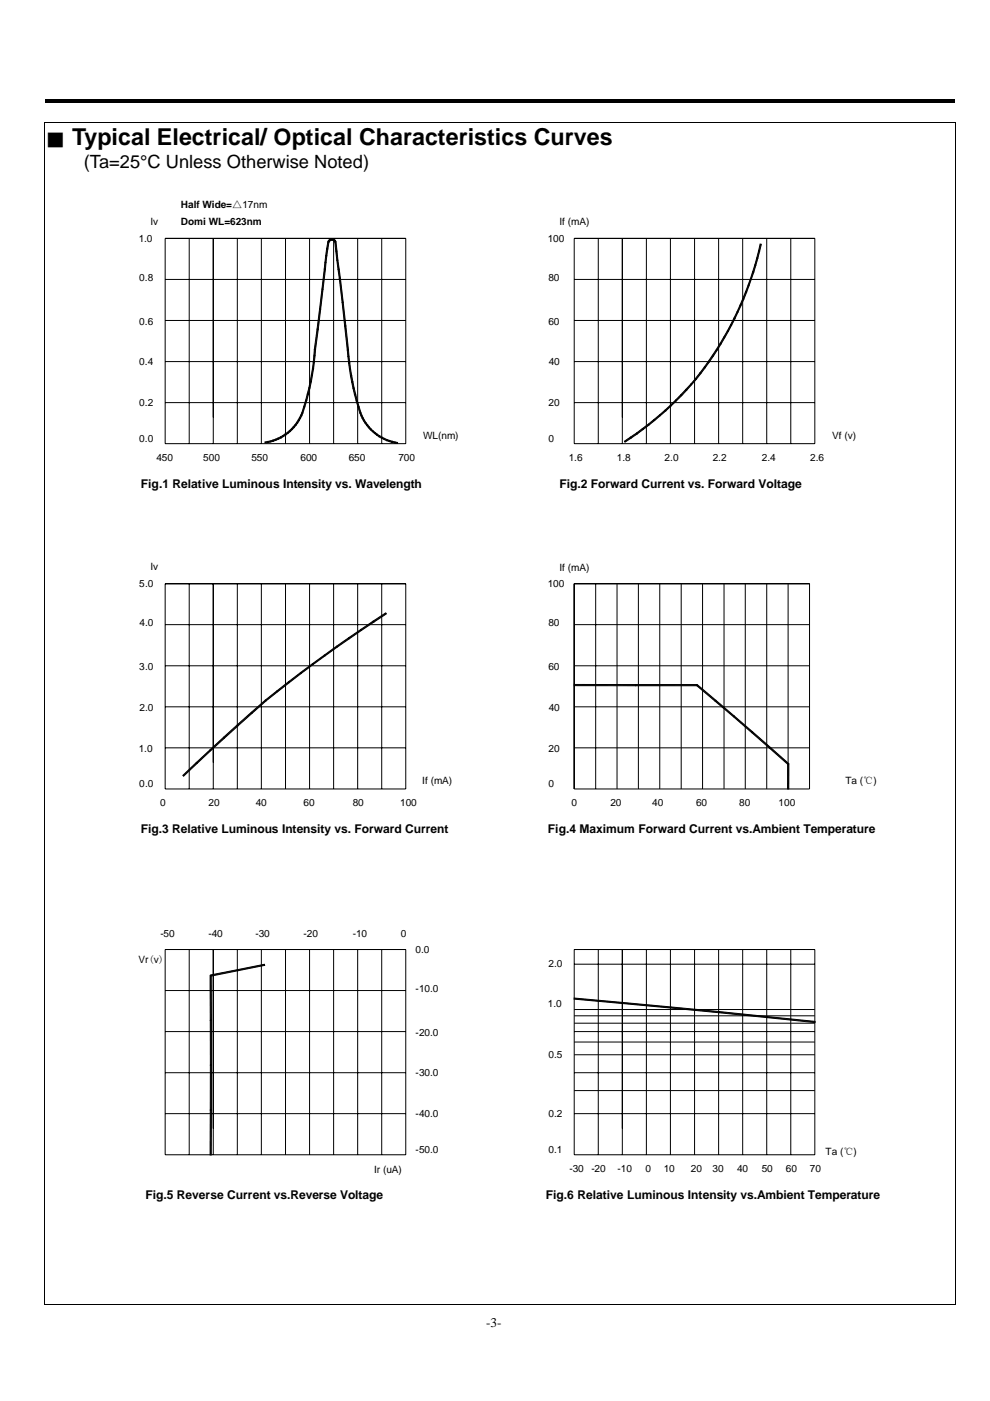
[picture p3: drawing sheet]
<svg xmlns="http://www.w3.org/2000/svg" width="210mm" height="297mm" viewBox="0 0 210 297" stroke-linecap="round" stroke-linejoin="round" font-family="sans-serif">
<path d="M9.4 25.9h.2v.2h-.2zM9.5 21h192.9v.8h-192.9zM202.5 25.9h.1v.2h-.1zM202.5 276.5h.1v.2h-.1z" fill="#000"/>
<g fill="#000">
<path d="M68.9 55.6h.3l-.4 1.5zM69.1 54.2h.2l-.4 1.4zM69.2 55.6l-.2 1.5h-.2zM69.3 52.7l.2 .1-.4 1.4zM69.3 54.2l-.1 1.4h-.3zM69.5 51.3l.3 .1-.5 1.3zM69.5 52.8l-.2 1.4h-.2zM69.6 51.1l.2 .2h-.3zM69.7 51l.2 .2-.3-.1zM69.8 51.4l-.3 1.4-.2-.1zM69.5 51.3h.3zM69.7 51l.1-.1 .2 .2z"/>
<path d="M69.6 51.1l.3 .1-.1 .1zM69.8 50.9l.2-.1 .1 .2zM69.7 51l.3 .1zM69.8 50.9l.3 .1-.1 .1zM70 50.8l.1-.1 .1 .2zM70 50.8l.2 .1zM70.1 50.7h.2v.2zM70.1 50.7l.2 .2h-.1zM70.3 50.7l.1 .2zM70.3 50.7h.2l-.1 .2zM70.5 50.7l.1 .2h-.2zM70.5 50.7h.2l-.1 .2z"/>
<path d="M70.7 50.7v.3l-.1-.1zM70.8 50.8v.3zM70.7 50.7l.1 .1-.1 .2zM71 50.9l-.1 .2zM70.9 51.1l.2-.1-.1 .2zM70.8 50.8l.2 .1-.2 .2zM71 51.3h.3l-.1 2zM71 51.2l.2-.1-.2 .3zM71 50.9l.1 .1-.2 .1zM71.1 51l.1 .1-.2 .1zM71.2 53.3l.3-.1-.1 2zM71.3 51.3l.2 1.9-.3 .1z"/>
<path d="M71.2 51.1l.1 .2-.3 .1zM71.4 55.2h.3v1.9zM71.5 53.2l.2 2h-.3zM71.7 55.2l.2 1.9h-.2zM71.7 57.1h.2l.1 1.9zM71.9 57.1l.3 1.9h-.2zM159.6 57.6l.3 .1-.7 1.4zM159.9 57.7l-.5 1.4h-.2zM160.1 56.2h.2l-.7 1.4zM160.3 56.2l-.4 1.5-.3-.1zM160.5 54.7l.2 .1-.6 1.4zM160.7 54.8l-.4 1.4h-.2z"/>
<path d="M160.9 53.2l.2 .1-.6 1.4zM161.1 53.3l-.4 1.5-.2-.1zM161.2 51.7l.3 .1-.6 1.4zM161.5 51.8l-.4 1.5-.2-.1zM66.3 78.1l.2 .1-.5 1.3zM66.5 78.2l-.2 1.4-.3-.1zM66.4 76.8h.3l-.4 1.3zM66.6 75.4h.2l-.4 1.4zM66.7 76.8l-.2 1.4-.2-.1zM66.7 74.1h.2l-.3 1.3zM67.2 69.8h.3l-.8 4.3zM66.8 75.4l-.1 1.4h-.3z"/>
<path d="M66.9 74.1l-.1 1.3h-.2zM67.5 69.8l-.6 4.3h-.2zM67.8 65.6h.2l-.8 4.2zM68 65.6l-.5 4.2h-.3zM68.3 61.3h.2l-.7 4.3zM68.5 61.3l-.5 4.3h-.2zM68.8 57.1h.2l-.7 4.2zM69 57.1l-.5 4.2h-.2zM72 59h.2l.4 5.1zM72.2 59l.6 5.1h-.2zM72.6 64.1h.2l.3 5.1zM72.8 64.1l.6 5-.3 .1z"/>
<path d="M73.1 69.2l.3-.1 .3 5.1zM73.7 74.2h.2l-.1 1.4zM73.8 75.6h.2l-.1 1.3zM73.4 69.1l.5 5.1h-.2zM73.9 74.2l.1 1.4h-.2zM73.9 76.9h.3l-.1 1.4zM74 75.6l.2 1.3h-.3zM74.1 78.3h.3l-.1 1.4zM74.2 76.9l.2 1.4h-.3zM74.3 79.7l.3-.1v1.4zM74.4 78.3l.2 1.3-.3 .1zM74.6 79.6l.2 1.3-.2 .1z"/>
<path d="M149.4 77.8l.2 .2-1.1 1zM148.5 79l1.1-1-.9 1.2zM150.2 76.6l.3 .2-1.1 1zM150.5 76.8l-.9 1.2-.2-.2zM151.1 75.3l.2 .2-1.1 1.1zM151.3 75.5l-.8 1.3-.3-.2zM151.9 74.1l.2 .1-1 1.1zM152.1 74.2l-.8 1.3-.2-.2zM152.7 72.8l.3 .1-1.1 1.2zM153 72.9l-.9 1.3-.2-.1zM153.5 71.5l.2 .1-1 1.2zM153.7 71.6l-.7 1.3-.3-.1z"/>
<path d="M154.3 70.2l.2 .1-1 1.2zM154.5 70.3l-.8 1.3-.2-.1zM155 68.8l.2 .1-.9 1.3zM155.2 68.9l-.7 1.4-.2-.1zM155.7 67.5l.2 .1-.9 1.2zM155.9 67.6l-.7 1.3-.2-.1zM156.3 66.1l.2 .1-.8 1.3zM156.5 66.2l-.6 1.4-.2-.1zM157 64.7l.2 .1-.9 1.3zM157.2 64.8l-.7 1.4-.2-.1zM157.5 63.3l.3 .1-.8 1.3zM157.8 63.4l-.6 1.4-.2-.1z"/>
<path d="M158.1 61.9l.2 .1-.8 1.3zM158.3 62l-.5 1.4-.3-.1zM158.7 60.5l.2 .1-.8 1.3zM158.9 60.6l-.6 1.4-.2-.1zM159.2 59.1h.2l-.7 1.4zM159.4 59.1l-.5 1.5-.2-.1zM56.2 93.7l.6-.1v.3zM56.2 93.7l.6 .2h-.6zM56.8 93.6l.5-.1 .1 .2zM56.8 93.6l.6 .1-.6 .2zM57.3 93.5l.6-.2 .1 .3zM57.3 93.5l.7 .1-.6 .1z"/>
<path d="M57.9 93.3l.5-.2 .1 .2zM57.9 93.3h.6l-.5 .3zM58.4 93.1l.6-.2 .1 .2zM58.4 93.1h.7l-.6 .2zM59 92.9l.5-.3 .1 .3zM59 92.9h.6l-.5 .2zM59.5 92.6l.5-.3 .1 .2zM59.5 92.6l.6-.1-.5 .4zM60 92.3l.5-.3 .1 .2zM60 92.3l.6-.1-.5 .3zM60.5 92l.5-.3 .1 .2zM60.5 92l.6-.1-.5 .3z"/>
<path d="M61 91.7l.4-.4 .2 .2zM61 91.7l.6-.2-.5 .4zM61.4 91.3l.4-.4 .2 .2zM61.4 91.3l.6-.2-.4 .4zM62.2 90.4l.2 .2-.6 .3zM61.8 90.9l.6-.3-.4 .5zM62.6 90l.2 .2-.6 .2zM62.2 90.4l.6-.2-.4 .4zM62.9 89.5l.2 .2-.5 .3zM62.6 90l.5-.3-.3 .5zM63.2 89l.3 .2-.6 .3zM62.9 89.5l.6-.3-.4 .5z"/>
<path d="M63.5 88.5l.3 .1-.6 .4zM63.2 89l.6-.4-.3 .6zM63.8 88l.2 .1-.5 .4zM63.5 88.5l.5-.4-.2 .5zM64 87.5l.2 .1-.4 .4zM63.8 88l.4-.4-.2 .5zM64.4 86.2h.3l-.7 1.3zM64.7 86.2l-.5 1.4-.2-.1zM64.8 84.9h.3l-.7 1.3zM65.1 84.9l-.4 1.3h-.3zM65.2 83.5l.2 .1-.6 1.3zM65.4 83.6l-.3 1.3h-.3z"/>
<path d="M65.5 82.2l.2 .1-.5 1.2zM65.7 82.3l-.3 1.3-.2-.1zM65.8 80.9h.2l-.5 1.3zM66 80.9l-.3 1.4-.2-.1zM66 79.5l.3 .1-.5 1.3zM66.3 79.6l-.3 1.3h-.2zM74.6 81l.2-.1 .1 1.4zM74.8 80.9l.3 1.4h-.2zM74.9 82.3h.2l.1 1.4zM75.1 82.3l.3 1.3-.2 .1zM75.2 83.7l.2-.1 .1 1.4zM75.4 83.6l.4 1.3-.3 .1z"/>
<path d="M75.5 85l.3-.1 .1 1.4zM75.8 84.9l.4 1.3-.3 .1zM75.9 86.3l.3-.1 .1 1.4zM76.2 86.2l.4 1.3-.3 .1zM76.3 87.6l.3-.1v.7zM76.6 87.5l.2 .6-.2 .1zM76.6 88.2l.2-.1v.6zM76.8 88.1l.2 .5-.2 .1zM76.8 88.7l.2-.1 .1 .6zM77 88.6l.3 .5-.2 .1zM77.1 89.2l.2-.1 .1 .6zM77.3 89.1l.3 .5-.2 .1z"/>
<path d="M77.4 89.7l.2-.1 .2 .6zM77.6 89.6l.4 .5-.2 .1zM77.8 90.2l.2-.1 .1 .6zM78 90.1l.3 .4-.2 .2zM78.1 90.7l.2-.2 .2 .6zM78.3 90.5l.4 .5-.2 .1zM78.5 91.1l.2-.1 .3 .5zM78.7 91l.4 .4-.1 .1zM79.1 91.4l.3 .5-.4-.4zM79.1 91.4l.5 .3-.2 .2zM79.6 91.7l.3 .6-.5-.4zM79.6 91.7l.5 .4-.2 .2z"/>
<path d="M80.1 92.1l.3 .5-.5-.3zM80.1 92.1l.4 .3-.1 .2zM80.5 92.4l.4 .5-.5-.3zM80.5 92.4l.5 .3-.1 .2zM81 92.7l.5 .5-.6-.3zM81 92.7l.6 .3-.1 .2zM81.6 93l.4 .4-.5-.2zM81.6 93l.5 .2-.1 .2zM82.1 93.2l.5 .4-.6-.2zM82.1 93.2l.5 .2v.2zM82.6 93.4l.5 .4-.5-.2zM82.6 93.4l.6 .2-.1 .2z"/>
<path d="M83.2 93.6l.5 .3-.6-.1zM83.2 93.6l.6 .1-.1 .2zM83.8 93.7l.5 .3-.6-.1zM83.8 93.7l.5 .1v.2zM132.5 93.5l1.2-.8 .2 .2zM132.5 93.5l1.4-.6-1.3 .8zM133.7 92.7l1.3-.9 .1 .2zM133.7 92.7l1.4-.7-1.2 .9zM135 91.8l1.2-.9 .2 .2zM135 91.8l1.4-.7-1.3 .9zM136.2 90.9l1.3-1 .1 .2zM136.2 90.9l1.4-.8-1.2 1z"/>
<path d="M137.5 89.9l1.2-.9 .2 .2zM137.5 89.9l1.4-.7-1.3 .9zM138.7 89l1.2-1 .1 .1zM138.7 89l1.3-.9-1.1 1.1zM139.9 88l1.2-1 .1 .1zM139.9 88l1.3-.9-1.2 1zM141.1 87l1.1-1.1 .1 .2zM141.1 87l1.2-.9-1.1 1zM142.2 85.9l1.1-1.1 .2 .2zM142.2 85.9l1.3-.9-1.2 1.1zM144.4 83.7l.2 .2-1.3 .9zM143.3 84.8l1.3-.9-1.1 1.1z"/>
<path d="M145.5 82.6l.1 .1-1.2 1zM144.4 83.7l1.2-1-1 1.2zM146.5 81.4l.2 .2-1.2 1zM145.5 82.6l1.2-1-1.1 1.1zM147.5 80.2l.2 .2-1.2 1zM146.5 81.4l1.2-1-1 1.2zM148.5 79l.2 .2-1.2 1zM147.5 80.2l1.2-1-1 1.2zM66.3 140.7l2.5-1.8 .1 .2zM66.3 140.7l2.6-1.6-2.5 1.8zM68.8 138.9l2.6-1.9 .1 .2zM68.8 138.9l2.7-1.7-2.6 1.9z"/>
<path d="M71.4 137l2.6-1.8 .1 .2zM71.4 137l2.7-1.6-2.6 1.8zM74 135.2l2.6-1.8 .1 .2zM74 135.2l2.7-1.6-2.6 1.8zM76.6 133.4l2.6-1.7 .1 .2zM76.6 133.4l2.7-1.5-2.6 1.7zM79.2 131.7l2.6-1.8 .2 .3zM79.2 131.7l2.8-1.5-2.7 1.7zM41.6 161.7l2.9-2.7 .2 .2zM41.6 161.7l3.1-2.5-2.9 2.7zM44.5 159l2.9-2.7 .2 .2zM44.5 159l3.1-2.5-2.9 2.7z"/>
<path d="M47.4 156.3l3-2.7 .1 .3zM47.4 156.3l3.1-2.4-2.9 2.6zM50.4 153.6l2.9-2.6 .2 .2zM50.4 153.6l3.1-2.4-3 2.7zM53.3 151l3-2.6 .1 .2zM53.3 151l3.1-2.4-2.9 2.6zM56.3 148.4l2.4-1.9 .2 .2zM56.3 148.4l2.6-1.7-2.5 1.9zM58.7 146.5l2.5-2 .2 .2zM58.7 146.5l2.7-1.8-2.5 2zM61.2 144.5l2.5-1.9 .2 .2zM61.2 144.5l2.7-1.7-2.5 1.9z"/>
<path d="M63.7 142.6l2.6-1.9 .1 .2zM63.7 142.6l2.7-1.7-2.5 1.9zM147.9 145.2l3.8 3.5-3.9-3.3zM147.9 145.2l3.9 3.3-.1 .2zM151.8 148.5l3.8 3.5-3.9-3.3zM151.8 148.5l3.9 3.3-.1 .2zM155.7 151.8l3.7 3.5-3.8-3.3zM155.7 151.8l3.9 3.3-.2 .2zM159.6 155.1l3.7 3.6-3.9-3.4zM159.6 155.1l3.8 3.4-.1 .2zM38.8 164.4l2.8-2.7 .2 .2zM38.8 164.4l3-2.5-2.9 2.7z"/>
<path d="M163.4 158.5l3.7 3.6-3.8-3.4zM163.4 158.5l3.9 3.4-.2 .2zM44.6 206.7l5.8-1.1v.2zM44.6 206.7l5.8-.9-5.7 1.2zM50.4 205.6l5.7-1.2v.3zM50.4 205.6l5.7-.9-5.7 1.1zM121.8 211.6l10.2 1.2-10.2-1zM121.8 211.6l10.2 .9v.3zM132 212.5l10.2 1.2-10.2-.9zM132 212.5l10.3 1-.1 .2zM142.3 213.5l10.1 1.2-10.2-1zM142.3 213.5l10.2 1-.1 .2z"/>
<path d="M152.5 214.5l10.1 1.3-10.2-1.1zM152.5 214.5l10.2 1-.1 .3zM162.7 215.5l10.2 1.3-10.3-1zM162.7 215.5l10.2 1.1v.2z"/>
</g>
<g fill="none" stroke="#000" stroke-width=".21">
<path d="M9.4 26h193.2M9.5 26.1v250.6M202.6 26.1v250.6M35 50.5h51.1v43.6h-51.1zM35 59.2h51.1M40.1 50.5v43.6M45.2 50.5v43.6M50.3 50.5v43.6M55.4 50.5v43.6M60.6 50.5v43.6M65.7 50.5v43.6M68.8 57.1h.2l-.5 4.2h-.2z"/>
<path d="M68.9 55.6h.3l-.2 1.5h-.2zM69.1 54.2h.2l-.1 1.4h-.3zM69.3 52.7l.2 .1-.2 1.4h-.2zM69.5 51.3l.3 .1-.3 1.4-.2-.1zM69.6 51.1l.2 .3-.3-.1zM69.7 51l.1-.1 .2 .2zM69.7 51l.2 .2-.1 .1-.2-.2zM69.8 50.9l.2-.1 .1 .2-.1 .1zM70 50.8l.1-.1 .1 .2zM70.1 50.7h.2v.2h-.1zM70.3 50.7h.2l-.1 .2zM70.5 50.7h.2l-.1 .2h-.2z"/>
<path d="M70.7 50.7l.1 .1-.1 .2-.1-.1zM70.8 50.5v43.6M70.8 50.8l.2 .1-.2 .2zM70.9 51.1l.2-.1 .1 .1-.2 .1zM71 51.2l.2-.1 .1 .2zM71 50.9l.1 .1-.2 .1zM71 51.3h.3l.2 1.9-.3 .1zM71.2 53.3l.3-.1 .2 2h-.3zM71.4 55.2h.3l.2 1.9h-.2zM71.7 57.1h.2l.3 1.9h-.2zM72 59h.2l.6 5.1h-.2zM75.9 50.5v43.6"/>
<path d="M81 50.5v43.6M121.8 50.5h51v43.6h-51zM121.8 59.2h51M126.9 50.5v43.6M132 50.5v43.6M137.1 50.5v43.6M142.2 50.5v43.6M147.3 50.5v43.6M152.4 50.5v43.6M157.5 50.5v43.6M159.2 59.1h.2l-.5 1.5-.2-.1zM159.6 57.6l.3 .1-.5 1.4h-.2z"/>
<path d="M160.1 56.2h.2l-.4 1.5-.3-.1zM160.5 54.7l.2 .1-.4 1.4h-.2zM160.9 53.2l.2 .1-.4 1.5-.2-.1zM161.2 51.7l.3 .1-.4 1.5-.2-.1zM162.6 50.5v43.6M167.7 50.5v43.6M35 76.7h51.1M35 67.9h51.1M66 79.5l.3 .1-.3 1.3h-.2zM66.3 78.1l.2 .1-.2 1.4-.3-.1zM66.4 76.8h.3l-.2 1.4-.2-.1zM66.6 75.4h.2l-.1 1.4h-.3z"/>
<path d="M66.7 74.1h.2l-.1 1.3h-.2zM67.2 69.8h.3l-.6 4.3h-.2zM67.8 65.6h.2l-.5 4.2h-.3zM68.3 61.3h.2l-.5 4.3h-.2zM72.6 64.1h.2l.6 5-.3 .1zM73.1 69.2l.3-.1 .5 5.1h-.2zM73.7 74.2h.2l.1 1.4h-.2zM73.8 75.6h.2l.2 1.3h-.3zM73.9 76.9h.3l.2 1.4h-.3zM74.1 78.3h.3l.2 1.3-.3 .1zM74.3 79.7l.3-.1 .2 1.3-.2 .1zM121.8 76.7h51"/>
<path d="M121.8 67.9h51M148.5 79l.2 .2-1 1.2-.2-.2zM149.4 77.8l.2 .2-.9 1.2-.2-.2zM150.2 76.6l.3 .2-.9 1.2-.2-.2zM151.1 75.3l.2 .2-.8 1.3-.3-.2zM151.9 74.1l.2 .1-.8 1.3-.2-.2zM152.7 72.8l.3 .1-.9 1.3-.2-.1zM153.5 71.5l.2 .1-.7 1.3-.3-.1zM154.3 70.2l.2 .1-.8 1.3-.2-.1zM155 68.8l.2 .1-.7 1.4-.2-.1zM155.7 67.5l.2 .1-.7 1.3-.2-.1zM156.3 66.1l.2 .1-.6 1.4-.2-.1z"/>
<path d="M157 64.7l.2 .1-.7 1.4-.2-.1zM157.5 63.3l.3 .1-.6 1.4-.2-.1zM158.1 61.9l.2 .1-.5 1.4-.3-.1zM158.7 60.5l.2 .1-.6 1.4-.2-.1zM35 85.4h51.1M56.2 93.7l.6-.1v.3h-.6zM56.8 93.6l.5-.1 .1 .2-.6 .2zM57.3 93.5l.6-.2 .1 .3-.6 .1zM57.9 93.3l.5-.2 .1 .2-.5 .3zM58.4 93.1l.6-.2 .1 .2-.6 .2zM59 92.9l.5-.3 .1 .3-.5 .2zM59.5 92.6l.5-.3 .1 .2-.5 .4z"/>
<path d="M60 92.3l.5-.3 .1 .2-.5 .3zM60.5 92l.5-.3 .1 .2-.5 .3zM61 91.7l.4-.4 .2 .2-.5 .4zM61.4 91.3l.4-.4 .2 .2-.4 .4zM62.2 90.4l.2 .2-.4 .5-.2-.2zM62.6 90l.2 .2-.4 .4-.2-.2zM62.9 89.5l.2 .2-.3 .5-.2-.2zM63.2 89l.3 .2-.4 .5-.2-.2zM63.5 88.5l.3 .1-.3 .6-.3-.2zM63.8 88l.2 .1-.2 .5-.3-.1zM64 87.5l.2 .1-.2 .5-.2-.1zM64.4 86.2h.3l-.5 1.4-.2-.1z"/>
<path d="M64.8 84.9h.3l-.4 1.3h-.3zM65.2 83.5l.2 .1-.3 1.3h-.3zM65.5 82.2l.2 .1-.3 1.3-.2-.1zM65.8 80.9h.2l-.3 1.4-.2-.1zM74.6 81l.2-.1 .3 1.4h-.2zM74.9 82.3h.2l.3 1.3-.2 .1zM75.2 83.7l.2-.1 .4 1.3-.3 .1zM75.5 85l.3-.1 .4 1.3-.3 .1zM75.9 86.3l.3-.1 .4 1.3-.3 .1zM76.3 87.6l.3-.1 .2 .6-.2 .1zM76.6 88.2l.2-.1 .2 .5-.2 .1zM76.8 88.7l.2-.1 .3 .5-.2 .1z"/>
<path d="M77.1 89.2l.2-.1 .3 .5-.2 .1zM77.4 89.7l.2-.1 .4 .5-.2 .1zM77.8 90.2l.2-.1 .3 .4-.2 .2zM78.1 90.7l.2-.2 .4 .5-.2 .1zM78.5 91.1l.2-.1 .4 .4-.1 .1zM79.1 91.4l.5 .3-.2 .2-.4-.4zM79.6 91.7l.5 .4-.2 .2-.5-.4zM80.1 92.1l.4 .3-.1 .2-.5-.3zM80.5 92.4l.5 .3-.1 .2-.5-.3zM81 92.7l.6 .3-.1 .2-.6-.3zM81.6 93l.5 .2-.1 .2-.5-.2zM82.1 93.2l.5 .2v.2l-.6-.2z"/>
<path d="M82.6 93.4l.6 .2-.1 .2-.5-.2zM83.2 93.6l.6 .1-.1 .2-.6-.1zM83.8 93.7l.5 .1v.2l-.6-.1zM121.8 85.4h51M132.5 93.5l1.2-.8 .2 .2-1.3 .8zM133.7 92.7l1.3-.9 .1 .2-1.2 .9zM135 91.8l1.2-.9 .2 .2-1.3 .9zM136.2 90.9l1.3-1 .1 .2-1.2 1zM137.5 89.9l1.2-.9 .2 .2-1.3 .9zM138.7 89l1.2-1 .1 .1-1.1 1.1zM139.9 88l1.2-1 .1 .1-1.2 1zM141.1 87l1.1-1.1 .1 .2-1.1 1z"/>
<path d="M142.2 85.9l1.1-1.1 .2 .2-1.2 1.1zM144.4 83.7l.2 .2-1.1 1.1-.2-.2zM145.5 82.6l.1 .1-1 1.2-.2-.2zM146.5 81.4l.2 .2-1.1 1.1-.1-.1zM147.5 80.2l.2 .2-1 1.2-.2-.2zM35 123.8h51.1v43.5h-51.1zM35 132.4h51.1M40.1 123.8v43.5M45.2 123.8v43.5M50.3 123.8v43.5M55.4 123.8v43.5M60.6 123.8v43.5"/>
<path d="M65.7 123.8v43.5M68.8 138.9l2.6-1.9 .1 .2-2.6 1.9zM70.8 123.8v43.5M71.4 137l2.6-1.8 .1 .2-2.6 1.8zM74 135.2l2.6-1.8 .1 .2-2.6 1.8zM75.9 123.8v43.5M76.6 133.4l2.6-1.7 .1 .2-2.6 1.7zM79.2 131.7l2.6-1.8 .2 .3-2.7 1.7zM81 123.8v43.5M121.8 123.8h49.9v43.5h-49.9zM121.8 132.4h49.9M126.3 123.8v43.5"/>
<path d="M130.9 123.8v43.5M135.4 123.8v43.5M139.9 123.8v43.5M144.5 123.8v43.5M149 123.8v43.5M153.6 123.8v43.5M158.1 123.8v43.5M162.6 123.8v43.5M167.2 123.8v43.5M35 141.2h51.1M35 149.9h51.1M35 158.6h51.1"/>
<path d="M44.5 159l2.9-2.7 .2 .2-2.9 2.7zM47.4 156.3l3-2.7 .1 .3-2.9 2.6zM50.4 153.6l2.9-2.6 .2 .2-3 2.7zM53.3 151l3-2.6 .1 .2-2.9 2.6zM56.3 148.4l2.4-1.9 .2 .2-2.5 1.9zM58.7 146.5l2.5-2 .2 .2-2.5 2zM61.2 144.5l2.5-1.9 .2 .2-2.5 1.9zM63.7 142.6l2.6-1.9 .1 .2-2.5 1.9zM66.3 140.7l2.5-1.8 .1 .2-2.5 1.8zM121.8 145.1h13v.3h-13zM121.8 141.2h49.9M121.8 149.9h49.9"/>
<path d="M121.8 158.6h49.9M134.8 145.1h13.1v.3h-13.1zM147.9 145.2l3.9 3.3-.1 .2-3.9-3.3zM151.8 148.5l3.9 3.3-.1 .2-3.9-3.3zM155.7 151.8l3.9 3.3-.2 .2-3.8-3.3zM159.6 155.1l3.8 3.4-.1 .2-3.9-3.4zM163.4 158.5l3.9 3.4-.2 .2-3.8-3.4zM38.8 164.4l2.8-2.7 .2 .2-2.9 2.7zM41.6 161.7l2.9-2.7 .2 .2-2.9 2.7zM167.1 162h.2v5.3h-.3zM35 201.3h51.1v43.5h-51.1zM35 218.7h51.1"/>
<path d="M35 210h51.1M40.1 201.3v43.5M44.6 206.8h.2l.1 9.5h-.3zM44.6 216.3h.3v9.5h-.3zM44.6 206.7l5.8-1.1v.2l-5.7 1.2zM45.2 201.3v43.5M50.3 201.3v43.5M50.4 205.6l5.7-1.2v.3l-5.7 1.1zM55.4 201.3v43.5M60.6 201.3v43.5M65.7 201.3v43.5M70.8 201.3v43.5"/>
<path d="M75.9 201.3v43.5M81 201.3v43.5M121.8 211.6l10.2 .9v.3l-10.2-1zM121.8 201.3h51v43.5h-51zM121.8 204.4h51M121.8 218.7h51M121.8 216.9h51M121.8 215.4h51M121.8 214h51M126.9 201.3v43.5M132 201.3v43.5M132 212.5l10.3 1-.1 .2-10.2-.9z"/>
<path d="M137.1 201.3v43.5M142.2 201.3v43.5M142.3 213.5l10.2 1-.1 .2-10.2-1zM147.3 201.3v43.5M152.4 201.3v43.5M152.5 214.5l10.2 1-.1 .3-10.2-1.1zM157.5 201.3v43.5M162.6 201.3v43.5M162.7 215.5l10.2 1.1v.2l-10.3-1zM167.7 201.3v43.5M35 227.4h51.1M35 236.1h51.1"/>
<path d="M44.6 235.4h.3l-.1 9.5h-.2zM44.6 225.8h.3v9.6h-.3zM121.8 227.4h51M121.8 236.1h51M121.8 223.6h51M121.8 231.2h51M121.8 220.9h51M9.4 276.6h193.1"/>
</g>
<path d="M121.8 145.3h13M167.2 162v5.3" fill="none" stroke="#000" stroke-width=".28"/>
<path d="M134.8 145.3h13.1M44.7 206.8v28.6" fill="none" stroke="#000" stroke-width=".25"/>
<path d="M44.7 235.4v9.5" fill="none" stroke="#000" stroke-width=".3"/>
<path d="M44.7 216.3v9.5" fill="none" stroke="#000" stroke-width=".23"/>
<text font-size="4.9" x="15.3" y="30.7">Typical Electrical/ Optical Characteristics Curves</text>
<text font-size="3.9" x="17.8" y="35.5">(Ta=25°C Unless Otherwise Noted)</text>
<text font-size="3.5" x="10" y="30.7">■</text>
<text font-size="2.8" x="103.1" y="281.4">-3-</text>
<g font-size="2.6">
<text x="29.9" y="103.4">Fig.1 Relative Luminous Intensity vs. Wavelength</text>
<text x="118.7" y="103.4">Fig.2 Forward Current vs. Forward Voltage</text>
<text x="29.9" y="176.6">Fig.3 Relative Luminous Intensity vs. Forward Current</text>
<text x="116.2" y="176.6">Fig.4 Maximum Forward Current vs.Ambient Temperature</text>
<text x="30.8" y="254.2">Fig.5 Reverse Current vs.Reverse Voltage</text>
<text x="115.8" y="254.2">Fig.6 Relative Luminous Intensity vs.Ambient Temperature</text>
</g>
<g font-size="2.1">
<text x="31.9" y="47.8">Iv</text>
<text x="38.4" y="47.8">Domi WL=623nm</text>
<text x="38.4" y="44.1">Half Wide=△17nm</text>
<text x="118.7" y="47.8">If (mA)</text>
<text x="29.4" y="51.3">1.0</text>
<text x="116.2" y="51.3">100</text>
<text x="29.5" y="59.6">0.8</text>
<text x="116.3" y="59.6">80</text>
<text x="29.5" y="69">0.6</text>
<text x="116.3" y="69">60</text>
<text x="29.5" y="77.4">0.4</text>
<text x="116.4" y="77.4">40</text>
<text x="29.5" y="86.1">0.2</text>
<text x="116.4" y="86.1">20</text>
<text x="29.5" y="93.7">0.0</text>
<text x="89.7" y="93.1">WL(nm)</text>
<text x="116.3" y="93.7">0</text>
<text x="176.5" y="93.1">Vf (v)</text>
<text x="33.2" y="97.7">450</text>
<text x="43.1" y="97.7">500</text>
<text x="53.3" y="97.7">550</text>
<text x="63.7" y="97.7">600</text>
<text x="74" y="97.7">650</text>
<text x="84.5" y="97.7">700</text>
<text x="120.6" y="97.7">1.6</text>
<text x="130.8" y="97.7">1.8</text>
<text x="141" y="97.7">2.0</text>
<text x="151.2" y="97.7">2.2</text>
<text x="161.6" y="97.7">2.4</text>
<text x="171.8" y="97.7">2.6</text>
<text x="29.5" y="124.5">5.0</text>
<text x="31.9" y="120.9">Iv</text>
<text x="116.2" y="124.5">100</text>
<text x="118.7" y="121">If (mA)</text>
<text x="29.6" y="132.8">4.0</text>
<text x="116.3" y="132.8">80</text>
<text x="29.5" y="142.2">3.0</text>
<text x="116.3" y="142.2">60</text>
<text x="29.6" y="150.6">2.0</text>
<text x="116.4" y="150.6">40</text>
<text x="29.4" y="159.4">1.0</text>
<text x="116.4" y="159.4">20</text>
<text x="29.5" y="166.9">0.0</text>
<text x="89.6" y="166.3">If (mA)</text>
<text x="116.3" y="166.9">0</text>
<text x="179.3" y="166.3">Ta (℃)</text>
<text x="34" y="171">0</text>
<text x="44.2" y="171">20</text>
<text x="54.2" y="171">40</text>
<text x="64.4" y="171">60</text>
<text x="74.8" y="171">80</text>
<text x="84.9" y="171">100</text>
<text x="121.2" y="171">0</text>
<text x="129.5" y="171">20</text>
<text x="138.3" y="171">40</text>
<text x="147.7" y="171">60</text>
<text x="156.8" y="171">80</text>
<text x="165.1" y="171">100</text>
<text x="34" y="198.8">-50</text>
<text x="44.2" y="198.8">-40</text>
<text x="54.2" y="198.8">-30</text>
<text x="64.4" y="198.8">-20</text>
<text x="74.8" y="198.8">-10</text>
<text x="85" y="198.8">0</text>
<text x="88.1" y="202.1">0.0</text>
<text x="29.4" y="204.1">Vr(v)</text>
<text x="116.4" y="205">2.0</text>
<text x="88.2" y="210.3">-10.0</text>
<text x="116.2" y="213.5">1.0</text>
<text x="88.2" y="219.7">-20.0</text>
<text x="116.3" y="224.4">0.5</text>
<text x="88.2" y="228.2">-30.0</text>
<text x="88.2" y="236.9">-40.0</text>
<text x="116.3" y="236.9">0.2</text>
<text x="88.2" y="244.5">-50.0</text>
<text x="116.3" y="244.5">0.1</text>
<text x="175.1" y="244.8">Ta (℃)</text>
<text x="79.4" y="248.8">Ir (uA)</text>
<text x="120.8" y="248.5">-30</text>
<text x="125.4" y="248.5">-20</text>
<text x="131" y="248.5">-10</text>
<text x="136.9" y="248.5">0</text>
<text x="140.8" y="248.5">10</text>
<text x="146.5" y="248.5">20</text>
<text x="151.1" y="248.5">30</text>
<text x="156.3" y="248.5">40</text>
<text x="161.6" y="248.5">50</text>
<text x="166.7" y="248.5">60</text>
<text x="171.8" y="248.5">70</text>
</g>
</svg>
